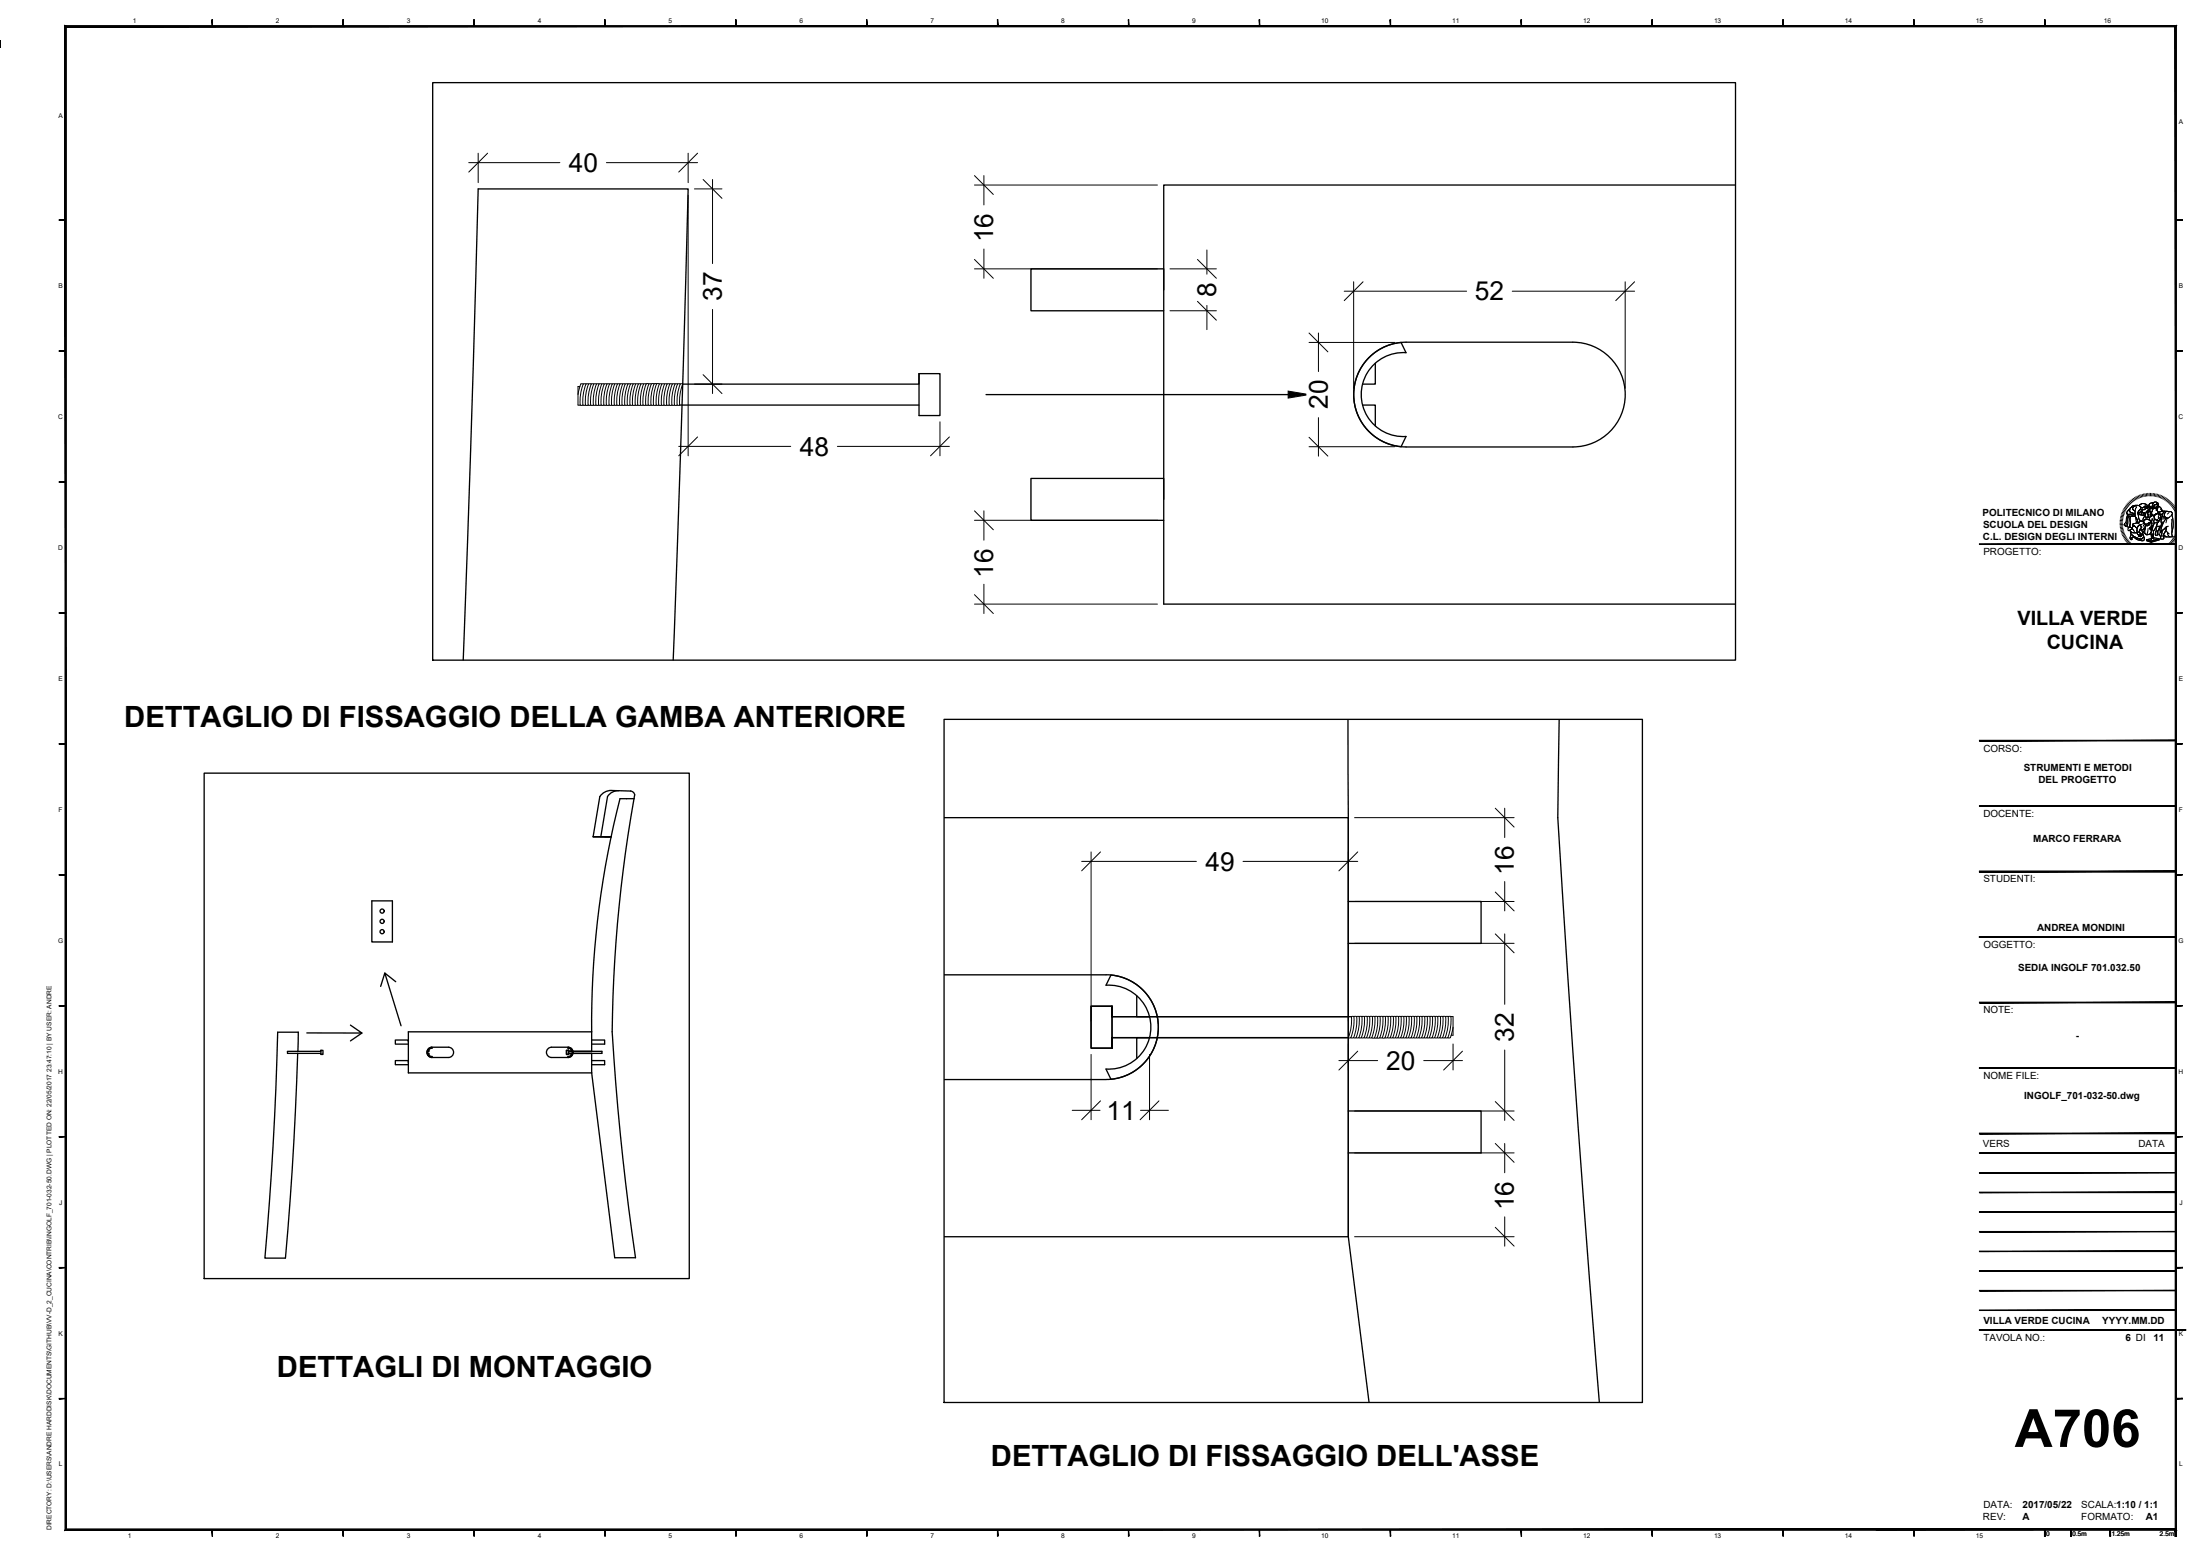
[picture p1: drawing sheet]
<svg xmlns="http://www.w3.org/2000/svg" width="420mm" height="297mm" viewBox="0 0 420 297" stroke-linecap="round" stroke-linejoin="round" font-family="sans-serif">
<!-- layer: IF-FURN -->
<g fill="none" stroke="#000" stroke-width=".25">
<path d="M331.4 35.3h-109.2v80h109.2M222.2 55.3v-4h-25.3v8h25.3M129.8 77.3h45.7M175.5 71.3v2h-45.1M175.5 71.3h4v8h-4zM260.2 77.3h2.5v4M261.5 68.2a10 10 0 0 1 6.1-2.8l.9 1.9a8 8 0 0 0-8.5 8 8 8 0 0 0 8.5 8l-.9 2a10 10 0 0 1-8.5-6.6 10 10 0 0 1 2.4-10.5zM262.7 69.3v4h-2.5M300.4 65.3h-31.9a10 10 0 0 0-10 10 10 10 0 0 0 10 10h31.9M300.4 65.3a10 10 0 0 1 10 10 10 10 0 0 1-10 10M222.2 95.3v-4h-25.3v8h25.3M88.5 126l1.4-39.1 1.4-50.8h40.1l-.9 33.9-1.9 56"/>
<path d="M257.4 137.3l.1 98.8M297.8 137.3l-.3 18.8 3.9 58.9 4 52.7M116.7 150.9l3.7 .1a.89 .89 0 0 1 .8 .7l-.1 .8M116.7 150.9a2.62 2.62 0 0 0-2.1 1.2l-1.3 7.6h3.4h-3.4h3.4h-1.3M118.2 150.9a2.45 2.45 0 0 0-2.2 1.2l-1.3 7.6M121.1 152.5a271.6 271.6 0 0 0-4.2 44.5 505.7 505.7 0 0 0 4.5 43.1h-4l-4.4-35.3M121.1 152.5h-2.7a172.7 172.7 0 0 0-5.4 44.5M180.3 156.1h77.2v80M71 172h3.9v7.8h-3.9zM257.5 172.1h25.4v8h-25.4M66.9 195.7l2.2 1.5h-10.5M69.1 197.2l-2.2 1.5"/>
<path d="M72.7 188.3l.8-2.5 3.1 10M73.5 185.8l2.1 1.6M78 198.9v-.4h-2.5v.8h2.5M82.4 199.9a.98 .98 0 0 0-.9 1 .98 .98 0 0 0 .9 1M82.4 199.9l.1 .2a.79 .79 0 0 0-.8 .8 .79 .79 0 0 0 .8 .8l-.1 .2M108.6 199.9a.98 .98 0 0 1 .8 1 .98 .98 0 0 1-.8 1l-.1-.2a.79 .79 0 0 0 .8-.8 .79 .79 0 0 0-.8-.8zM113 198.5h2.5v.8h-2.5M113 197v3.7h-4.4v-.2v.8v-.2h4.4M113 197h-35v7.8h35M180.3 186.1h30.9M211.2 186.1a10 10 0 0 1 10 10 10 10 0 0 1-10 10h-30.9M212.2 186.1a10 10 0 0 1 9 10 10 10 0 0 1-9 9.9l-1-1.9a8 8 0 0 0 8.6-8 8 8 0 0 0-8.6-8l1-2"/>
<path d="M212.4 192.1h-4v8h4M217.1 190.1v4h2.4M219.5 198.1h-2.4v4M257.5 194.1h-45.1v-2v8v-2h45.1h-45.1v2v-8v2h45.7M56.9 200.7l.1-3.7h-4a677.6 677.6 0 0 1-2.4 43.2h3.9l1.3-16.8 1.1-22.3M61.3 200.5v.2h-6.4v.4h6.4M61.3 200.5h.4v.8h-.4zM78 202.9v-.4h-2.5v.7h2.5M81.7 201.1h.2v.4M81.8 200.2l.7-.3h3.1a.98 .98 0 0 1 1 1 .98 .98 0 0 1-1 1h-3.1a.98 .98 0 0 1-.9-.6 .98 .98 0 0 1 .2-1.1zM81.9 200.3v.4h-.2M104.6 200.2l.7-.3h3.2a.98 .98 0 0 1 .9 1 .98 .98 0 0 1-.9 1h-3.2a.98 .98 0 0 1-.9-.6 .98 .98 0 0 1 .2-1.1z"/>
<path d="M108.6 200.5h-.4v.8h.4M108.6 200.5v.2h6.4v.4h-6.4v.2zM109 200.3v.4h.3M109.3 201.1h-.3v.4M113 202.5h2.5v.7h-2.5M113 201.1v3.7M257.5 212.1h25.4v8h-25.4M180.3 236.1h77.2M257.5 236.1l4 31.6"/>
<circle cx="73" cy="175.9" r=".4"/>
<circle cx="73" cy="177.9" r=".4"/>
<circle cx="73" cy="173.9" r=".4"/>
</g>
<!-- layer: IF-DETL -->
<g fill="none" stroke="#000" stroke-width=".19">
<path d="M110.4 77.3h.4M110.7 73.8h-.3v3.5M110.8 77.3h.5M111.3 77.3h.5M111.4 73.3l-.6 2.3v1.7M111.4 73.3h-.5l-.5 2M111.4 73.3h.5M111.8 77.3h.5M111.9 73.3l-.5 2.3-.1 1.7M111.9 73.3h.5M112.3 77.3h.5M112.4 73.3l-.6 2.3v1.7"/>
<path d="M112.4 73.3h.5M112.9 73.3h.5M112.9 73.3l-.5 2.3-.1 1.7M113.4 73.3l-.6 2.3v1.7M113.4 73.3h.5M113.8 77.3h-1M113.8 77.3h.5M113.9 73.3l-.5 2.3-.1 1.7M113.9 73.3h.5M114.3 77.3h1M114.4 73.3l-.6 2.3v1.7M114.4 73.3h.5"/>
<path d="M114.9 73.3h.5M114.9 73.3l-.5 2.3-.1 1.7M115.4 73.3l-.6 2.3v1.7M115.4 73.3h.5M115.9 73.3l-.3 1.1-.3 1.8v1.1h.5M115.9 73.3h.5M116.4 73.3l-.5 1.7-.1 1.7v.6h.5M116.4 73.3h.5M116.9 73.3h.5M116.9 73.3l-.3 1.1-.3 1.8v1.1h.5M117.3 77.3h.5M117.4 73.3l-.5 1.7-.1 1.7v.6h.5"/>
<path d="M117.4 73.3h.5M117.8 77.3h.5M117.9 73.3l-.5 2.3-.1 1.7M117.9 73.3h.5M118.3 77.3h.5M118.4 73.3l-.6 2.3v1.7M118.4 73.3h.5M118.8 77.3h.5M118.9 73.3h.5M118.9 73.3l-.5 2.3-.1 1.7M119.3 77.3h.5M119.4 73.3l-.6 2.3v1.7"/>
<path d="M119.4 73.3h1M119.8 77.3h.5M119.9 73.3l-.5 2.3-.1 1.7M120.3 77.3h.5M120.4 73.3l-.6 2.3v1.7M120.4 73.3h.5M120.8 77.3h.5M120.9 73.3l-.6 2.3v1.7M120.9 73.3h.5M121.3 77.3h.5M121.8 77.3h.5M121.9 73.3h.5l-.6 2.3v1.7"/>
<path d="M121.9 73.3l-.5 2.3-.1 1.7M121.9 73.3h-.5l-.4 1.1-.2 1.8v1.1M122.3 77.3h.5M122.4 73.3h.5M122.8 77.3h.5M122.9 73.3l-.6 2.3v1.7M122.9 73.3h.5l-.6 2.3v1.7M123.3 77.3v-1.1l.3-1.8 .3-1.1h.3h.2l-.6 2.3v1.7M123.3 77.3h.5M123.4 73.3h.5M123.8 77.3h.5M124.3 77.3h.5"/>
<path d="M124.4 73.3h.5M124.8 77.3h.5M124.9 73.3h.5M124.9 73.3l-.5 2.2-.1 1.8M125.3 77.3h.5M125.4 73.3l-.6 2.2v1.8M125.4 73.3h.5M125.8 77.3h.5M126.3 77.3h.5M126.4 73.3l-.6 2.3v1.7M126.4 73.3h-.5l-.3 1.1-.3 1.8v1.1M126.4 73.3h.5"/>
<path d="M126.8 77.3h.5M126.9 73.3l-.5 2.3-.1 1.7M126.9 73.3h.5M127.3 77.3h.5M127.4 73.3l-.6 2.3v1.7M127.4 73.3h.5M127.8 77.3h.5M127.9 73.3h.5M127.9 73.3l-.5 2.3-.1 1.7M128.3 77.3h.5M128.4 73.3l-.6 2.3v1.7M128.4 73.3h.5"/>
<path d="M128.8 77.3h.5M128.9 73.3l-.5 2.3-.1 1.7M128.9 73.3h.5M129.4 73.3l-.6 2.3v1.7M129.4 73.3h.5M129.9 73.3h.5l-.6 2.3v1.7h-.5M129.9 73.3l-.5 2.3-.1 1.7M257.5 198.1h.5M258.6 194.1h.5M258.6 194.1h-.5l-.1 2.3-.5 1.7M258.6 194.1l-.1 2.3-.5 1.7h1M259.1 194.1h.5"/>
<path d="M259.1 194.1l-.1 2.3-.5 1.7M259.5 198.1h.5M259.6 194.1h.5M259.6 194.1l-.1 2.3-.5 1.7h.5M260 198.1h.5M260.1 194.1h.5v1.1l-.3 1.8-.3 1.1M260.1 194.1l-.1 2.3-.5 1.7M260.5 198.1h.5M260.6 194.1h.5M261 198.1h.5M261.5 198.1h.5M261.6 194.1h.5v.6l-.1 1.7-.5 1.7"/>
<path d="M261.6 194.1h-.5l-.1 2.3-.5 1.7M261.6 194.1l-.1 2.3-.5 1.7M262 198.1h.5M262.5 198.1h.5M262.6 194.1l-.1 2.3-.5 1.7M263 198.1h.5M263.1 194.1h-1M263.1 194.1l-.1 2.3-.5 1.7M263.1 194.1h.5M263.5 198.1h.5M263.6 194.1l-.1 2.3-.5 1.7M263.6 194.1h.5"/>
<path d="M264 198.1h.5M264.1 194.1h.5M264.1 194.1l-.1 2.3-.5 1.7M264.5 198.1h.5M264.6 194.1h.5M264.6 194.1l-.1 2.3-.5 1.7M265 198.1h.5M265.1 194.1h.5M265.1 194.1l-.1 2.3-.5 1.7M265.5 198.1h.5M265.6 194.1h.5M265.6 194.1l-.1 2.3-.5 1.7"/>
<path d="M266 198.1h.5M266.1 194.1h.5M266.1 194.1l-.1 2.3-.5 1.7M266.5 198.1h.5M266.6 194.1h.5M266.6 194.1l-.1 2.3-.5 1.7M267 198.1h.5M267.1 194.1h.5M267.1 194.1l-.1 2.3-.5 1.7M267.5 198.1h.5M267.6 194.1h.5M267.6 194.1l-.1 2.3-.5 1.7"/>
<path d="M268 198.1h.5M268.1 194.1h.5M268.1 194.1l-.1 2.3-.5 1.7M268.5 198.1h.5M268.6 194.1h.5M268.6 194.1l-.1 2.3-.5 1.7M269 198.1h.5M269.1 194.1h.5M269.1 194.1l-.1 2.3-.5 1.7M269.5 198.1h.5M269.6 194.1h.5M269.6 194.1l-.1 2.3-.5 1.7"/>
<path d="M270 198.1h.5M270.1 194.1l-.1 2.3-.5 1.7M270.1 194.1h.5M270.5 198.1h.5M270.6 194.1h.5M270.6 194.1l-.1 2.3-.5 1.7M271.1 194.1h.5M271.1 194.1l-.1 2.3-.5 1.7M271.5 198.1h.5M271.6 194.1h.5M271.6 194.1l-.1 2.3-.5 1.7M272 198.1h.5"/>
<path d="M272.1 194.1v1.1l-.2 1.8-.4 1.1h-.5M272.1 194.1h.5M272.5 198.1h.5M272.6 194.1h.5M272.6 194.1l-.1 2.3-.5 1.7M273 198.1h.5M273.1 194.1h.5M273.1 194.1l-.1 2.3-.5 1.7M273.5 198.1h.5M273.6 194.1h.5M273.6 194.1l-.1 2.3-.5 1.7M274.1 194.1l-.1 2.3-.5 1.7"/>
<path d="M274.1 194.1h.5M274.5 198.1h.5M274.6 194.1h.5M274.6 194.1l-.1 2.3-.5 1.7h.5M275 198.1h.5M275.1 194.1h.5M275.1 194.1l-.1 2.3-.5 1.7M275.5 198.1h.5M275.6 194.1h.5M275.6 194.1l-.1 2.3-.5 1.7M276.1 194.1l-.1 2.3-.5 1.7M276.1 194.1h.5"/>
<path d="M276.6 194.1h.5M276.6 194.1l-.1 2.3-.5 1.7h.5M277.1 194.1h.4v3.5h-.4M277.1 194.1l-.1 2.3-.5 1.7M277.5 196.1l-.5 2h-.5"/>
</g>
<!-- layer: 0 -->
<path d="M246 74.7l4 .6-4 .7z" fill="#000" stroke="#000" stroke-width=".19"/>
<path d="M82.6 15.8h248.8v110.2h-248.8zM188.3 75.3h57.7M180.3 137.3h133.4v130.4h-133.4zM39 147.6h92.6v96.5h-92.6z" fill="none" stroke="#000" stroke-width=".25"/>
<!-- layer: IF-ANNO SYMB -->
<g fill="none" stroke="#000" stroke-width=".19">
<path d="M89.5 31h17.4M91.3 29.2v5.7M115.8 31h17.4M131.4 29.2v5.7M131.4 37.3v49.7M132.6 36.1h5.3M136.1 34.3v16M186.1 35.3h34.9M187.9 33.5v5.6M136.1 59.1v16M186.1 51.3h34.9M187.9 47.5v5.6"/>
<path d="M223.4 51.3h8.9M223.4 59.3h8.9M230.5 47.7v4.6M230.5 58.3v4.6M256.7 55.6h23.4M258.5 53.8v20.3M288.8 55.6h23.4M310.4 53.8v20.3M132.6 73.3h5.3M250 65.4h16.4M251.8 63.6v7.3M251.8 79.7v7.4"/>
<path d="M129.6 85.2h21.4M159.9 85.2h21.4M179.5 80.5v6.5M186.1 99.3h34.9M187.9 97.5v5.6M250 85.3h16.4M186.1 115.3h34.9M187.9 111.5v5.6M258.7 156.1h30.5M287.4 154.3v5.6M206.6 164.4h21.9M208.4 162.6v32.3"/>
<path d="M237.4 164.4h21.9M257.5 162.6v32.3M258.7 172.1h30.5M287.4 168.3v5.6M287.4 178.3v13.4M257.5 199.3v5M258.7 180.1h30.5M277.5 199.3v5M204.8 212h5.3M208.4 201.3v12.5M217.8 212h5.3M219.5 201.3v12.5"/>
<path d="M255.7 202.5h7.4M258.7 212.1h30.5M271.9 202.5h7.4M287.4 200.4v13.5M287.4 218.3v5.6M258.7 236.1h30.5M258.7 220.1h30.5M287.4 232.3v5.6"/>
</g>
<!-- layer: 0 -->
<g fill="none" stroke="#000" stroke-width=".19">
<path d="M93.1 29.2l-3.6 3.6M133.2 29.2l-3.6 3.6M134.3 34.3l3.6 3.6M186.1 33.5l3.6 3.6M186.1 49.5l3.6 3.6M228.7 49.5l3.6 3.6M228.7 57.5l3.6 3.6M260.3 53.8l-3.6 3.6M312.2 53.8l-3.6 3.6M134.3 71.5l3.6 3.6M250 63.6l3.6 3.6M133.2 83.4l-3.6 3.6"/>
<path d="M181.3 83.4l-3.6 3.6M186.1 97.5l3.6 3.6M250 83.5l3.6 3.6M186.1 113.5l3.6 3.6M285.6 154.3l3.6 3.6M210.2 162.6l-3.6 3.6M259.3 162.6l-3.6 3.6M285.6 170.3l3.6 3.6M285.6 178.3l3.6 3.6M210.2 210.2l-3.6 3.6M221.3 210.2l-3.6 3.6M259.3 200.7l-3.6 3.6"/>
<path d="M279.3 200.7l-3.6 3.6M285.6 218.3l3.6 3.6M285.6 210.3l3.6 3.6M285.6 234.3l3.6 3.6"/>
</g>
<!-- layer: IF-ANNO SYMB -->
<g fill="#fff" stroke="#fff" stroke-width=".19">
<path d="M185.7 40.6v5.5h4.4zM185.7 40.6h4.4v5.5z"/>
<path d="M185.7 104.6v5.5h4.4zM185.7 104.6h4.4v5.5z"/>
<path d="M228.3 53.8v3.1h4.4zM228.3 53.8h4.4v3.1z"/>
<path d="M152.5 83v4.4l6-4.4zM152.5 87.4l6-4.4v4.4z"/>
<path d="M249.6 72.4v5.9h4.4zM249.6 72.4h4.4v5.9z"/>
<path d="M281.5 53.4v4.4l5.9-4.4zM281.5 57.8l5.9-4.4v4.4z"/>
<path d="M108.4 28.8v4.4l6-4.4zM108.4 33.2l6-4.4v4.4z"/>
<path d="M133.9 51.8v5.8h4.4zM133.9 51.8h4.4v5.8z"/>
<path d="M229.9 162.2v4.4l6.1-4.4zM229.9 166.6l6.1-4.4v4.4z"/>
<path d="M285.2 225.3v5.6h4.4zM285.2 225.3h4.4v5.6z"/>
<path d="M285.2 161.3v5.6h4.4zM285.2 161.3h4.4v5.6z"/>
<path d="M285.2 193.2v5.8h4.4zM285.2 193.2h4.4v5.8z"/>
<path d="M211.5 209.8v4.3l4.9-4.3zM211.5 214.1l4.9-4.3v4.3z"/>
<path d="M264.5 200.3v4.4l6-4.4zM264.5 204.7l6-4.4v4.4z"/>
</g>
<!-- layer: G-ANNO-TTLB -->
<g fill="#000" stroke="#000" stroke-width=".19">
<path d="M0 7.8l.1 1.2zM0 7.8l.1 1.2z"/>
<path d="M12.4 4.9l.3 287v-286.8zM12.4 4.9l.3 287-.3 .2zM12.7 291.9l-.3 .2 403-.2zM12.4 292.1l403-.2 .3 .2zM415.4 5.1v286.8l.3 .2zM415.4 5.1l.3-.2v287.2zM12.7 5.1h402.7l.3-.2zM12.4 4.9h403.3l-403 .2z"/>
<path d="M40.5 3.8l.1 1.2zM40.5 3.8l.1 1.2z"/>
<path d="M65.5 3.8l.1 1.2zM65.5 3.8l.1 1.2z"/>
<path d="M90.5 3.8l.1 1.2zM90.5 3.8l.1 1.2z"/>
<path d="M115.5 3.8l.1 1.2zM115.5 3.8l.1 1.2z"/>
<path d="M140.5 3.8l.1 1.2zM140.5 3.8l.1 1.2z"/>
<path d="M165.5 3.8l.1 1.2zM165.5 3.8l.1 1.2z"/>
<path d="M190.5 3.8l.1 1.2zM190.5 3.8l.1 1.2z"/>
<path d="M215.5 3.8l.1 1.2zM215.5 3.8l.1 1.2z"/>
<path d="M240.5 3.8l.1 1.2zM240.5 3.8l.1 1.2z"/>
<path d="M265.5 3.8l.1 1.2zM265.5 3.8l.1 1.2z"/>
<path d="M290.5 3.8l.1 1.2zM290.5 3.8l.1 1.2z"/>
<path d="M315.5 3.8l.1 1.2zM315.5 3.8l.1 1.2z"/>
<path d="M340.5 3.8l.1 1.2zM340.5 3.8l.1 1.2z"/>
<path d="M365.5 3.8l.1 1.2zM365.5 3.8l.1 1.2z"/>
<path d="M390.5 3.8l.1 1.2zM390.5 3.8l.1 1.2z"/>
<path d="M11.3 42.1l1.2-.1zM11.3 42h1.2z"/>
<path d="M415.5 42.1l1.3-.1zM415.5 42h1.3z"/>
<path d="M11.3 67.1l1.2-.1zM11.3 67h1.2z"/>
<path d="M415.5 67.1l1.3-.1zM415.5 67h1.3z"/>
<path d="M11.3 92.1l1.2-.1zM11.3 92h1.2z"/>
<path d="M415.5 92.1l1.3-.1zM415.5 92h1.3z"/>
<path d="M11.3 117h1.2zM11.3 117h1.2z"/>
<path d="M378 103.9h37.5v-.1zM378 103.8h37.5l-37.5 .1z"/>
<path d="M415.5 117h1.3zM415.5 117h1.3z"/>
<path d="M11.3 142h1.2zM11.3 142h1.2z"/>
<path d="M378 153.9h37.5v-.1zM378 153.8h37.5l-37.5 .1z"/>
<path d="M378 141.4h37.5v-.1zM378 141.3h37.5l-37.5 .1z"/>
<path d="M415.5 142h1.3zM415.5 142h1.3z"/>
<path d="M11.3 167h1.2zM11.3 167h1.2z"/>
<path d="M378 166.3v.2l37.5-.2zM378 166.5l37.5-.2v.2z"/>
<path d="M378 178.8v.2l37.5-.2zM378 179l37.5-.2v.2z"/>
<path d="M378 178.8v.2l37.5-.2zM378 179l37.5-.2v.2z"/>
<path d="M378 178.8v.2l37.5-.2zM378 179l37.5-.2v.2z"/>
<path d="M378 178.8v.2l37.5-.2zM378 179l37.5-.2v.2z"/>
<path d="M378 166.5h37.5v-.2zM378 166.3h37.5l-37.5 .2z"/>
<path d="M415.5 167h1.3zM415.5 167h1.3z"/>
<path d="M11.3 192.1l1.2-.1zM11.3 192h1.2z"/>
<path d="M378 191.3v.1l37.5-.1zM378 191.4l37.5-.1v.1z"/>
<path d="M415.5 192.1l1.3-.1zM415.5 192h1.3z"/>
<path d="M11.3 217.1l1.2-.1zM11.3 217h1.2z"/>
<path d="M378 203.8v.1l37.5-.1zM378 203.9l37.5-.1v.1z"/>
<path d="M378 203.8v.1l37.5-.1zM378 203.9l37.5-.1v.1z"/>
<path d="M378 216.3v.1l37.5-.1zM378 216.4l37.5-.1v.1z"/>
<path d="M415.5 217.1l1.3-.1zM415.5 217h1.3z"/>
<path d="M378 238.8h37.5zM378 238.9l37.5-.1z"/>
<path d="M378 235.1h37.5zM378 235.2l37.5-.1z"/>
<path d="M378 231.3h37.5zM378 231.4l37.5-.1z"/>
<path d="M378 227.6h37.5zM378 227.7l37.5-.1z"/>
<path d="M378 223.8h37.5zM378 223.9l37.5-.1z"/>
<path d="M378 220.1h37.5zM378 220.2l37.5-.1z"/>
<path d="M11.3 242h1.2zM11.3 242h1.2z"/>
<path d="M378 253.8v.1l37.5-.1zM378 253.9l37.5-.1v.1z"/>
<path d="M378 253.8v.1l37.5-.1zM378 253.9l37.5-.1v.1z"/>
<path d="M378 250.1h37.5zM378 250.2l37.5-.1z"/>
<path d="M378 246.3h37.5zM378 246.4l37.5-.1z"/>
<path d="M378 242.6h37.5zM378 242.7l37.5-.1z"/>
<path d="M415.5 242h1.3zM415.5 242h1.3z"/>
<path d="M415.5 242h1.3zM415.5 242h1.3z"/>
<path d="M415.5 253.9h1.9v-.1zM415.5 253.8h1.9l-1.9 .1z"/>
<path d="M415.5 253.9h1.9v-.1zM415.5 253.8h1.9l-1.9 .1z"/>
<path d="M11.3 267h1.2zM11.3 267h1.2z"/>
<path d="M415.5 267h1.3zM415.5 267h1.3z"/>
<path d="M415.5 267h1.3zM415.5 267h1.3z"/>
<path d="M40.5 292l.1 1.3zM40.5 292l.1 1.3z"/>
<path d="M65.5 292l.1 1.3zM65.5 292l.1 1.3z"/>
<path d="M90.5 292l.1 1.3zM90.5 292l.1 1.3z"/>
<path d="M115.5 292l.1 1.3zM115.5 292l.1 1.3z"/>
<path d="M140.5 292l.1 1.3zM140.5 292l.1 1.3z"/>
<path d="M165.5 292l.1 1.3zM165.5 292l.1 1.3z"/>
<path d="M190.5 292l.1 1.3zM190.5 292l.1 1.3z"/>
<path d="M215.5 292l.1 1.3zM215.5 292l.1 1.3z"/>
<path d="M240.5 292l.1 1.3zM240.5 292l.1 1.3z"/>
<path d="M265.5 292l.1 1.3zM265.5 292l.1 1.3z"/>
<path d="M290.5 292l.1 1.3zM290.5 292l.1 1.3z"/>
<path d="M315.5 292l.1 1.3zM315.5 292l.1 1.3z"/>
<path d="M340.5 292l.1 1.3zM340.5 292l.1 1.3z"/>
<path d="M358.3 292h30zM358.3 292h30z"/>
<path d="M365.5 292l.1 1.3zM365.5 292l.1 1.3z"/>
<path d="M390.5 292v1.3zM390.5 292v1.3z"/>
<path d="M390.5 292l.1 1.3zM390.5 292l.1 1.3z"/>
<path d="M390.5 292l.1 1.3zM390.5 292l.1 1.3z"/>
<path d="M395.4 292l.1 1.3zM395.4 292l.1 1.3z"/>
<path d="M395.5 292l.1 1.3zM395.5 292l.1 1.3z"/>
<path d="M402.9 292l.1 1.3zM402.9 292l.1 1.3z"/>
<path d="M403 292l.1 1.3zM403 292l.1 1.3z"/>
<path d="M415.4 292l.2 1.3v-1.3zM415.4 292l.2 1.3h-.2z"/>
<path d="M415.4 292l.3 1.3v-1.3zM415.4 292l.3 1.3h-.3z"/>
</g>
<!-- layer: G-ANNO-LOGO -->
<g fill="none" stroke="#000" stroke-width=".19">
<path d="M404.9 99.9h.5M404.9 99.6h.5M404.9 99.4h.5M404.9 99.1l.5 .1M405 98.8l.5 .1M405 98.6l.5 .1M405.1 98.3l.5 .1M405.2 98l.5 .2M405.3 97.8l.4 .2M405.4 97.5l.4 .3M405.5 97.3l.4 .2M405.6 97.1l.5 .2"/>
<path d="M405.8 96.8l.4 .3M405.9 96.6l.4 .3M406.1 96.4l.4 .3M406.2 96.2l.4 .3M406.3 98.1l1 .2 .4-.2 .1 .4h-1.3l-.2-.1zM406.3 98.1v.3M406.4 96l.4 .3M406.4 98.5l-.2 .4-.1 1-.2 .5 .3 .1M406.5 97.4l.3-.2-.1 .4 .2 .2 .8 .3-.4 .2-.4-.1h-.5l-.2-.4zM406.6 98.6h.4l-.2 .4v1.6l-.2 .1-.5-.2 .2-.4 .1-1.1zM406.6 95.8l.4 .4M406.6 98.5l-.2 .4v1.1l-.2 .5 .5 .2"/>
<path d="M406.7 97.2l-.5 .6 .1 .3 1 .2 .4-.2M406.8 95.6l.3 .4M406.8 97l.5-.4 1-.1-.7 .2-.3 .3 .1 .4 .4 .1-.1 .6-.9-.3-.1-.2zM406.9 98.6l.9-.1 .4 .9v.4l-.9 .3v.3l.1 .1-.2 .3-.4-.1-.1-.3 .2-.6-.1-.8zM406.9 98.6l-.1 .4v1.6M407 95.4l.3 .4M407.2 95.3l.3 .4M407.4 95.1l.3 .5M407.4 96.8l.4-.2 .6-.1 .4 .3v.4l-.4 .3-.2 .5 .4 1.2 .4 .3h-.4l-.2 .4-.2-.2v-.3l-.4-.8v-1.1l-.3-.1-.2-.3zM407.6 95l.3 .4M407.8 98.5h-1.5l-.3 1.1-.4 .6 .2 .2M407.9 94.9l.2 .4"/>
<path d="M407.9 98.8l.2 1M408.1 96.7l-.3 .6-.1 .9 .5 1.2v.3l.2 .2 .2-.4h.4l-.5-.3-.3-1.2 .6-.9v-.3l-.2-.2-.5-.1h-.7l-.6 .5-.1 .6 .1 .2 .9 .3M408.1 94.7l.2 .5M408.2 99.8l-.8 .2-.1 .4 .1 .1M408.3 96.5l-.7 .1-.3 .3v.3l.4 .3M408.4 94.6l.2 .5M408.4 97.5l.3-.2 .5-.1-.1 .4-.9 .4zM408.5 97.9l.5-.3 .2 .2-.2 .2 .1 .3-.5-.1zM408.5 97.9l.1 .3 .5 .1M408.5 96.5l.6-.4 .8 .2 .2 .2-.1 .3-.4-.2-.3 .3-.5-.1M408.6 94.5l.2 .5M408.7 96.3l.3-.2h.5l.4 .2 .2 .4-.2 .1-.3-.2v.1l-.5 .2-.6-.4z"/>
<path d="M408.8 96.8l.5 .1 .4-.3 .2 .1-.1 .5-.3 .1-.4-.1-.4 .1zM408.9 94.4l.1 .5M409 99.5l.4 .1 .3 .5 .1 .5-.4 .3M409 97.9h.7l-.2 .1-.1 .3-.2 .1-.2-.2zM409 97.7l.2 .1M409.1 97.5v.1l-.8 .4M409.1 94.4l.1 .4M409.2 97.2l-.3 .4M409.2 99.9l.6 .3M409.3 97.9h-.3v.3l.4 .2 .1-.4 .2-.1-.5 .1M409.4 99.6v-.2l.4-.3 .8 .2 .2 .5h-.3l-.8 .3 .5 .3 .3-.2v-.2l.3-.2v-.2l-.2-.3-.8-.2-.4 .5h-.1l.1-.9 .2-.1 .2 .1h.8l.4-.3v-.2l.4 .1v.4l.1 .4-.2 .4 .2 .4-.3 .4-.4 .2-.1 .3h-.2l.2 .2h.2v.3l.1-.2-.2 .8-.8 .2-.6-.5 .2-.4 .2-.9M409.4 94.3l.1 .5"/>
<path d="M409.4 99.4l.5-.3h.4l.3 .3 .2 .3-1.1 .5zM409.5 97.2h.1M409.6 96.8l.1 .1M409.6 98.6l-.3 .3v.7M409.6 94.2l.1 .5M409.7 96.9h-.1M409.9 97l.3-.1 .3 .1v-.1l.2 .2-.4 .1zM409.9 94.2l.1 .5M409.9 96.7l-.1 .5-.3 .1-.4-.1-.4 .1M409.9 97.7l.2-.2h.5l.4 .6v.3l-.1 .2-.2-.1v-.7l-.2-.3h-.2l-.2 .3 .2 .9h-.5l-.2-.2zM410.2 97.6l.3-.1 .2 .3 .1 .7-.2 .2h-.4zM410.2 94.2v.5"/>
<path d="M410.2 96.9l.2-.3 .3 .1 .2 .2-.2 .2M410.3 96.7l.2-.1 .2 .1 .2 .4h-.2l-.2-.2v.1l-.3-.1zM410.3 100h.1M410.4 97.8h.1M410.4 97.7l-.1 .1M410.4 94.2l.1 .5M410.5 97l-.3-.1-.3 .1 .5 .3 .3-.2-.2-.2v.1M410.5 98.7v.6M410.6 99.8l-.1 .4-.3 .2-.4-.3M410.6 97.6l.2 .2-.1 .1M410.7 97.8l-.2-.3-.4 .1 .2 .8-.1 .4-.4-.1-.2-.2 .3-.8 .2-.2h.4l.3 .2 .2 .7-.2 .1-.1-.2M410.7 94.2v.5"/>
<path d="M410.8 98l-.2 .1M410.8 97.9v.4l-.6-.1M410.8 98.5l-.2 .2h-.4M410.9 97h.1l.1 .2-.2 .7M410.9 96.7l.1 .3M411 98.2l-.1-.3 .2-.4-.1-.4-.6-.5v-.2l.2-.3 .5-.1h.2l-.2 .5v.7l.2-.1v-.3l.2 .2 .4-.1-.1 .5 .2-.1 .3 .5-.9 .5M411 94.2l-.1 .5M411 99l-.1 1M411 98.4l.4 .1M411.1 99.8l-.3 .3 .1 .3M411.2 99l-.3 .7M411.2 94.2v.5"/>
<path d="M411.3 96l-.7 .1-.2 .3v.2M411.3 96l.5-.2 .3 .2 .1 .2v.6l-.3 .7v-.6l.2-.3-.2-.4-.5 .2-.1 .7-.2 .1v-.7zM411.3 96.8l.2 .2 .4-.1M411.4 98.3l.4-.2 .4-.1 .6 .2 .2 .3-.2 .4-.4 .5-.5 .1-.4-.5zM411.4 96.4l.5-.2 .2 .4-.2 .3-.5 .1-.1-.2zM411.4 96.6h.2M411.5 99.8l.6-.1-.3 .9-.5 .8v.6h-.2l-.2 .4-.1-.7zM411.5 99.8l-.7 2 .1 .6-.1 .7 .3-.8 .3 .7-.2-1.1-.3 .5M411.5 96.9h.1M411.5 99.1l-.2 .3 .1 .4 .8-.1 .3-.4M411.5 94.2l-.1 .5M411.5 96.6h.1"/>
<path d="M411.6 96.8v.1M411.8 94.3l-.1 .5M411.8 96.7h.1M411.8 96.7v.1M412 97.3l.3 .5M412 99.2h.1M412 94.3l-.1 .5M412.1 98l.7-.4h.7l-.5 .7zM412.1 99.7l-.4 1-.4 .7-.1 .6M412.1 99.1l-.2 .1M412.1 96.6l.5 .3 .5 .7-.8 .2-.2-.2-.1-.3zM412.2 96.6l.4 .3 .3 .4"/>
<path d="M412.2 99.4h-.1M412.3 94.4l-.2 .5M412.5 99.1h.3l-.1 1.3-.9 .2 .3-.9zM412.5 94.5l-.1 .5M412.6 98.9l-.1 .3M412.6 98.2h.3l.1 .3M412.6 97.2l.4 .4M412.8 94.6l-.2 .5M412.8 99.1l-.1 1.3-.4 1 .2 .8 .2 .2M413 98.3l.2-.5 .3-.2 1.1 .1 .3 .3-.2 .4-.8 .6-.4-.1-.5-.4M413 98.5l-.1 .2-.7 .7h-.3l-.4-.3v-.6l.4-.4 .4 .1 .1 .1-.2 .3v.4l.5-.4-.1-.4-.4-.2-.4 .1-.4 .2v.4M413 99.6v.5"/>
<path d="M413 94.7l-.2 .5M413.3 94.8l-.3 .5M413.3 99l-.6 .1M413.5 95l-.2 .4M413.5 97.6h-.7l-.7 .4M413.6 97.7l.1-.1 .5 .1 .3-.1 .4 .3-.1 .4 .2 1.1v1.2l-.2 1.3 .2 .6-1.9-.1v-.3l.5-.8 .2-.8-1.2 1.1 .6-1.9 .5-.7 .3-.1-.6-.4v-.4zM413.7 99l-.7 1.1-.4 1.5 1.1-1 .4-.1M413.7 97.6l-.3 .5-.1 .3 .3 .3 .4 .2M413.7 95.1l-.2 .4M413.9 99l-.2 .8M414 95.2l-.3 .5M414.2 97.9l-.3 .2"/>
<path d="M414.2 95.4l-.3 .4M414.4 95.6l-.3 .4M414.6 95.8l-.4 .3M414.8 99.1v2.5M414.8 95.9l-.4 .4M414.8 98.3l.2 1.6-.2 1.8 .2 .8-1.8-.1M415 96.1l-.4 .4M415.1 96.3l-.4 .4M415.3 96.6l-.4 .3M415.4 96.8l-.4 .3M415.6 97l-.5 .3M415.7 97.2l-.5 .3"/>
<path d="M415.8 97.5l-.4 .2M415.9 97.7l-.4 .2M416 98l-.5 .2M416.1 98.2l-.5 .2M416.2 98.5l-.5 .1M416.2 98.8l-.5 .1M416.3 99l-.5 .1M416.3 99.3h-.5M416.3 99.8h-.5M416.3 99.6h-.5M405.4 100.1l-.5 .1M405.4 100.4h-.5"/>
<path d="M405.4 100.6l-.5 .1M405.5 100.9l-.5 .1M405.5 101.1l-.5 .1M405.6 101.3l-.5 .2M405.6 101.6l-.4 .1M405.7 101.8l-.5 .2M405.8 102l-.4 .2M405.9 102.2l-.4 .3M406 102.5l-.4 .2M406.2 102.7l-.5 .2M406.3 102.9l-.4 .3M406.4 103.1l-.4 .3"/>
<path d="M406.6 103.3l-.4 .3M406.7 103.4l-.3 .4M406.8 101.2l.1 .2 .4 .3 .8-.1M406.9 101.5v.4l.5 .4 1.6 .7M406.9 101.5l.5 .2 .7-.1 .1 .4 .3 .2-.1 .1 .2-.1 .2 .3-.1-.4 .2 .3-.1-.4 .3 .1-.6-.5 .2-.5 .4 .2 .3 1.2-.4 .4-.8-.2-.6-.2-.6-.5zM406.9 103.6l-.3 .4M407 102l.6 .5 1 .4 .6-.1 .2-.4 .1 .6-.2 .2-.9-.1-1-.6-.4 .2 .2 .2-.1 .1h-.1l-.2-.4zM407 102l-.2 .7 .2 .3 .2-.1-.2-.2 .4-.2 1 .6 .9 .1 .2-.2-.1-.6M407.1 103.8l-.3 .4M407.2 100.8l-.6-.1-.2 .2v.3l.2 .1 .4-.3h.3l.4 .4M407.3 103.9l-.3 .4M407.3 100.6l.3-.2 .6 .5-.1 .7-.7 .1-.5-.2-.1-.3 .5-.2-.1-.2z"/>
<path d="M407.3 100l.9-.2 .2 .1 .2-.4h.4l.5 .2 .2 .4 .1 .5-.5 .5-.4 .1-.2-.1 .3-.4-.1-.2-.4-.2-.3 .6-.6-.5h-.3zM407.5 104.1l-.3 .4M407.6 100.3l.5 .5M407.6 100.4l-.4 .3 .1 .3M407.7 104.2l-.3 .5M407.9 104.4l-.3 .4M408.1 104.5l-.3 .4M408.3 104.6l-.2 .5M408.4 100.4l.1-.1 .5 .3-.5 1 .6 .5-.3-.1 .1 .4-.2-.3 .1 .4-.2-.3-.2 .1 .1-.1-.3-.4-.1-.8zM408.5 104.7l-.2 .5M408.7 104.8l-.1 .5M409 104.9l-.2 .5"/>
<path d="M409 101.2l.4 1.2-.3 .4-.5 .1M409.1 100.1l-.6 .2M409.2 105l-.1 .4M409.3 100.2l.2 .4-.1 .3-.3 .3-.4-.1M409.4 101.6l.6 .5M409.4 105l-.1 .5M409.6 101.1v.7M409.7 105.1l-.1 .5M409.7 100.1l.9-.3-.1 .4-.4 .2-.3-.1zM409.7 100.7l-.2 .7-.3 .3M409.9 105.1v.5M410 103l1.5-.3 .9 .2-1.6 .4z"/>
<path d="M410 103l.8 .3v.2l-.8-.3zM410.2 105.1l-.1 .5M410.2 100.2l.1 .1M410.2 100.9l-.2 1.2 .8-.2M410.3 100.2h.1M410.4 105.1v.5M410.5 100.8h.2l.2-.4 .3-.1-.3 1v-.3h-.3zM410.7 105.1v.5M410.8 103.3l1.6-.4-.1 .2-1.5 .4zM410.8 103.3v.2M410.9 100.4h.1M410.9 100.9l-.1 .4 .2-.2"/>
<path d="M410.9 100.4l-.2 .4h-.2l.2 .2h.2M410.9 105.1v.5M411 100.7l-.1 .2v-.2M411.1 102l.1-.1 .1 .9-.2-.5-.2 .5zM411.2 105.1v.5M411.2 100.3l-.3 .1M411.4 105.1l.1 .5M411.6 105l.1 .5M411.8 100.5h.6l-.1 .5-.3 .5 .2 .5-.3 .2-.3-.1zM411.9 105l.1 .5M412.1 104.9l.2 .5M412.3 104.8l.2 .5"/>
<path d="M412.3 102.9v.2l-1.5 .4-.8-.3v-.2l.8 .3 1.5-.4-.8-.2-1.5 .3M412.4 100.5l-.4 1 .2 .5-.2 .2-.4-.1 .2-1.5M412.6 104.8l.2 .4M412.7 100.5l-.9 .1M412.7 101.5l-.1 .2 .2 .1M412.8 104.7l.2 .4M412.9 101.3l.9-.8-.2 .8-.5 .9 .2 .6-.3 .1h-.3l-.1-.1zM413 104.6l.2 .4M413.2 104.4l.3 .5M413.4 102.2l.4 .3M413.4 104.3l.3 .4M413.6 104.2l.3 .4"/>
<path d="M413.6 101.3l.7 .6M413.8 100.5l-.2 .7-.5 1 .2 .6-.2 .1h-.4l-.1-.1 .3-1.5M413.8 104l.3 .4M413.9 101.6l.2 .6 .4 .3M414 103.9l.3 .4M414.2 103.7l.3 .4M414.4 103.5l.3 .4M414.5 103.4l.4 .3M414.7 103.2l.4 .3M414.8 103l.5 .3M415 102.8l.4 .3M415.1 102.6l.5 .2"/>
<path d="M415.2 102.4l.5 .2M415.3 102.1l.5 .3M415.4 101.9l.5 .2M415.5 101.7l.5 .2M415.6 101.5l.5 .1M415.7 101.2l.5 .2M415.7 101l.5 .1M415.8 100.7l.5 .1M415.8 100.5l.5 .1M415.8 100.3h.5M415.8 100.1h.5"/>
</g>
<!-- layer: G-ANNO-TTLB -->
<g fill="#fff" stroke="#fff" stroke-width=".19">
<path d="M396.8 103.9l23.1 3.2-4.4-3.2zM396.8 103.9l23.1 3.2h-23.1z"/>
<path d="M415.5 93h4.4l-4.4 10.9zM419.9 93l-4.4 10.9 4.4 3.2z"/>
</g>
<path d="M396.8 103.9h18.7v-10.9h4.4v14.1h-23.1z" fill="none" stroke="#fff" stroke-width=".19"/>
<text font-size="10.1" x="384.8" y="276.2">A706</text>
<g font-size="5.6">
<text x="23.7" y="138.7">DETTAGLIO DI FISSAGGIO DELLA GAMBA ANTERIORE</text>
<text x="52.9" y="262.9">DETTAGLI DI MONTAGGIO</text>
<text x="189.3" y="279.9">DETTAGLIO DI FISSAGGIO DELL'ASSE</text>
</g>
<g font-size="5">
<text x="108.7" y="32.8">40</text>
<text x="189.7" y="46.3" transform="rotate(-90 189.7 46.3)">16</text>
<text x="137.8" y="57.5" transform="rotate(-90 137.8 57.5)">37</text>
<text x="232.3" y="56.7" transform="rotate(-90 232.3 56.7)">8</text>
<text x="281.7" y="57.4">52</text>
<text x="253.6" y="78.1" transform="rotate(-90 253.6 78.1)">20</text>
<text x="152.7" y="87">48</text>
<text x="189.7" y="110.3" transform="rotate(-90 189.7 110.3)">16</text>
<text x="230.2" y="166.2">49</text>
<text x="289.1" y="167" transform="rotate(-90 289.1 167)">16</text>
<text x="289.1" y="198.9" transform="rotate(-90 289.1 198.9)">32</text>
<text x="264.8" y="204.2">20</text>
<text x="211.3" y="213.8">11</text>
<text x="289.1" y="231" transform="rotate(-90 289.1 231)">16</text>
</g>
<g font-size="3.8">
<text x="385.3" y="119.4">VILLA VERDE</text>
<text x="390.9" y="123.9">CUCINA</text>
</g>
<g font-size="1.9">
<text x="378.7" y="98.6">POLITECNICO DI MILANO</text>
<text x="378.7" y="100.8">SCUOLA DEL DESIGN</text>
<text x="378.7" y="103.1">C.L. DESIGN DEGLI INTERNI</text>
<text x="378.8" y="106">PROGETTO:</text>
<text x="378.8" y="143.5">CORSO:</text>
<text x="386.5" y="147.2">STRUMENTI E METODI</text>
<text x="389.3" y="149.4">DEL PROGETTO</text>
<text x="378.8" y="156">DOCENTE:</text>
<text x="388.3" y="160.8">MARCO FERRARA</text>
<text x="378.8" y="168.5">STUDENTI:</text>
<text x="389.1" y="177.7">ANDREA MONDINI</text>
<text x="378.8" y="181">OGGETTO:</text>
<text x="385.4" y="185.3">SEDIA INGOLF 701.032.50</text>
<text x="378.8" y="193.5">NOTE:</text>
<text x="396.4" y="198.3">-</text>
<text x="378.8" y="206">NOME FILE:</text>
<text x="386.6" y="209.9">INGOLF_701-032-50.dwg</text>
<text x="378.7" y="218.9">VERS</text>
<text x="408.4" y="218.9">DATA</text>
<text x="378.8" y="256.1">TAVOLA NO.:</text>
<text x="378.8" y="252.7">VILLA VERDE CUCINA</text>
<text x="401.5" y="252.7">YYYY.MM.DD</text>
<text x="405.9" y="256.1">6 DI</text>
<text x="411.3" y="256.1">11</text>
<text x="378.8" y="288">DATA:</text>
<text x="386.3" y="287.9">2017/05/22</text>
<text x="397.5" y="287.9">SCALA:1:10 / 1:1</text>
<text x="378.7" y="290.1">REV:</text>
<text x="386.3" y="290.2">A</text>
<text x="397.5" y="290.2">FORMATO:</text>
<text x="409.8" y="290.2">A1</text>
</g>
<g font-size="1.3">
<text x="25.4" y="4.4">1</text>
<text x="52.7" y="4.4">2</text>
<text x="77.7" y="4.4">3</text>
<text x="102.7" y="4.4">4</text>
<text x="127.7" y="4.4">5</text>
<text x="152.7" y="4.4">6</text>
<text x="177.7" y="4.4">7</text>
<text x="202.7" y="4.4">8</text>
<text x="227.7" y="4.4">9</text>
<text x="252.3" y="4.4">10</text>
<text x="277.3" y="4.4">11</text>
<text x="302.3" y="4.4">12</text>
<text x="327.3" y="4.4">13</text>
<text x="352.3" y="4.4">14</text>
<text x="377.3" y="4.4">15</text>
<text x="401.8" y="4.4">16</text>
<text x="11.2" y="22.5">A</text>
<text x="416.1" y="23.6">A</text>
<text x="11.2" y="55">B</text>
<text x="416.1" y="55">B</text>
<text x="11.1" y="80">C</text>
<text x="416.1" y="80">C</text>
<text x="11.1" y="105">D</text>
<text x="416.1" y="105">D</text>
<text x="11.2" y="130">E</text>
<text x="416.1" y="130">E</text>
<text x="11.2" y="155">F</text>
<text x="416.1" y="155">F</text>
<text x="11.1" y="180">G</text>
<text x="416" y="180">G</text>
<text x="11.1" y="205">H</text>
<text x="416.1" y="205">H</text>
<text x="11.3" y="230">J</text>
<text x="416.2" y="230">J</text>
<text x="11.2" y="254.9">K</text>
<text x="416.1" y="254.9">K</text>
<text x="11.2" y="279.9">L</text>
<text x="416.2" y="279.9">L</text>
<text x="9.8" y="292.1" transform="rotate(-90 9.8 292.1)">DIRECTORY: D:\USERS\ANDRE HARDDISK\DOCUMENTS\GITHUB\VV-D_2_CUCINA\CONTRIB\INGOLF_701-032-50.DWG | PLOTTED ON: 22/05/2017 23:47:10 | BY USER: ANDRE</text>
<text x="24.4" y="293.7">1</text>
<text x="52.7" y="293.7">2</text>
<text x="77.7" y="293.7">3</text>
<text x="102.7" y="293.7">4</text>
<text x="127.7" y="293.7">5</text>
<text x="152.7" y="293.7">6</text>
<text x="177.7" y="293.7">7</text>
<text x="202.7" y="293.7">8</text>
<text x="227.7" y="293.7">9</text>
<text x="252.3" y="293.7">10</text>
<text x="277.3" y="293.7">11</text>
<text x="302.3" y="293.7">12</text>
<text x="327.3" y="293.7">13</text>
<text x="352.3" y="293.7">14</text>
<text x="377.3" y="293.7">15</text>
<text x="390.7" y="293.3">0</text>
<text x="395.7" y="293.3">0.5m</text>
<text x="403.2" y="293.3">1.25m</text>
<text x="412.5" y="293.3">2.5m</text>
</g>
</svg>
